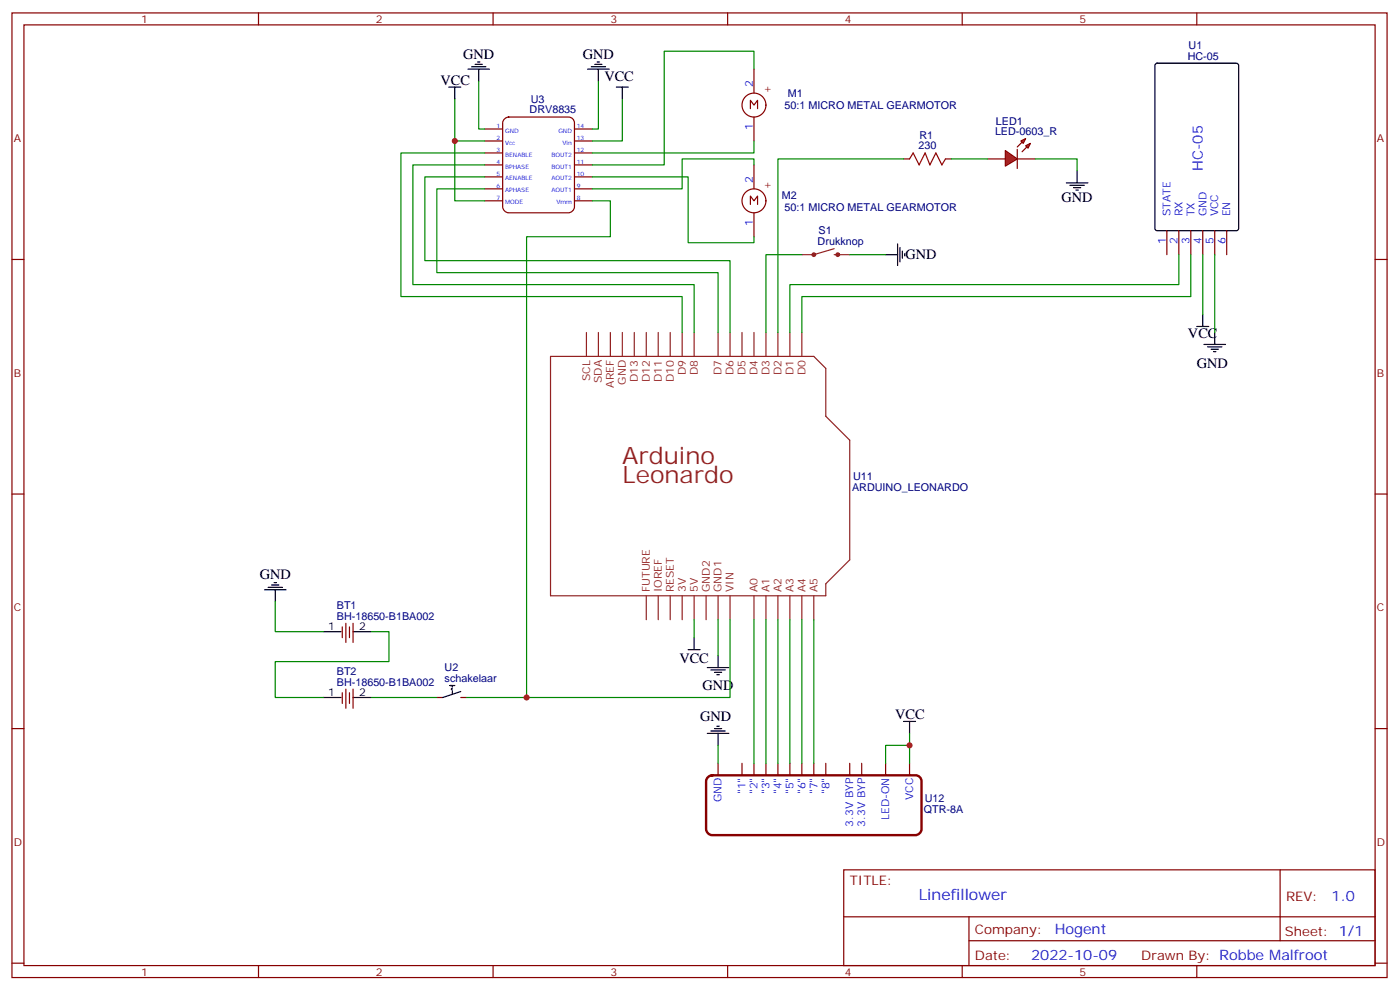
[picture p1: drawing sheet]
<svg xmlns="http://www.w3.org/2000/svg" width="413mm" height="292mm" viewBox="0 0 413 292" stroke-linecap="round" stroke-linejoin="round" font-family="sans-serif">
<g fill="none" stroke="#870000" stroke-width=".35">
<path d="M3.5 3.8h405.4v284.3h-405.4zM7.1 7.3h398.2v277.3h-398.2zM76.2 3.8v3.5M145.3 3.8v3.5M214.5 3.8v3.5M283.6 3.8v3.5M352.8 3.8v3.5M142.9 38h5.3M148.8 35l1.1-.5h17.7a1.76 1.76 0 0 1 1.7 1.8v24.7a1.89 1.89 0 0 1-1.7 1.7h-17.7a1.89 1.89 0 0 1-1.7-1.7v-24.7zM169.3 38h5.3M221.2 32v-2.4l1 1.4 1.1-1.4v2.4M222.2 20.4v7"/>
<path d="M222.2 34.5v7.1M142.9 41.6h5.3M142.9 45.1h5.3M142.9 48.6h5.3M142.9 52.1h5.3M142.9 55.7h5.3M142.9 59.2h5.3M169.3 41.6h5.3M169.3 45.1h5.3M169.3 48.6h5.3M169.3 52.1h5.3M169.3 55.7h5.3"/>
<path d="M169.3 59.2h5.3M222.2 48.6v7.1M266.3 46.8h1.8M278.7 46.8h1.8M3.5 76.5h3.6M221.2 60.3v-2.5l1 1.4 1.1-1.4v2.5M222.2 62.7v7.1M344 68v7.1M347.5 68v7.1M351 68v7.1M354.5 68v7.1M358.1 68v7.1"/>
<path d="M361.6 68v7.1M405.3 76.5h3.6M3.5 145.6h3.6M405.3 145.6h3.6M100.9 184.8v3.2M102 183.7v5.7M103 184.8v3.2M104.1 183.7v5.7M3.5 214.8h3.6M100.9 204.2v3.2M102 203.1v5.7M103 204.2v3.2"/>
<path d="M104.1 203.1v5.7M128.8 205.6h1.7M135.8 205.6h1.8M405.3 214.8h3.6M211.7 225v3.5M218.7 225v3.5M222.2 225v3.5M225.8 225v3.5M229.3 225v3.5M232.8 225v3.5M236.4 225v3.5M239.9 225v3.5"/>
<path d="M243.4 225v3.5M250.5 225v3.5M254 225v3.5M261.1 225v3.5M268.1 225v3.5M248.7 256.4h156.6v28.2h-156.6zM377.3 256.4v20.9M248.7 270.2h156.5M285.6 277.3h119.6M285.6 270.2v14.2M3.5 283.9h3.6M76.2 284.6v3.5"/>
<path d="M145.3 284.6v3.5M214.5 284.6v3.5M283.6 284.6v3.5M352.8 284.6v3.5M405.3 283.9h3.6"/>
<circle cx="222.2" cy="31" r="3.5"/>
<circle cx="222.2" cy="59.2" r="3.5"/>
</g>
<g fill="none" stroke="#8c2424" stroke-width=".35">
<path d="M245.9 73.3l-6 1.8h-3.5M245.9 75.1h4.6M172.9 98v7.1M176.4 98v7.1M179.9 98v7.1M183.4 98v7.1M187 98v7.1M190.5 98v7.1M194 98v7.1M197.6 98v7.1M201.1 98v7.1M204.6 98v7.1"/>
<path d="M211.7 98v7.1M215.2 98v7.1M218.7 98v7.1M222.2 98v7.1M225.8 98v7.1M229.3 98v7.1M232.8 98v7.1M236.4 98v7.1M162.3 105.1h77.6l3.5 3.5v14.1l7.1 7.1v35.2l-7.1 7.1v3.5h-81.1zM190.5 175.6v7.1M194 175.6v7.1M197.6 175.6v7.1"/>
<path d="M201.1 175.6v7.1M204.6 175.6v7.1M208.1 175.6v7.1M211.7 175.6v7.1M215.2 175.6v7.1M222.2 175.6v7.1M225.8 175.6v7.1M229.3 175.6v7.1M232.8 175.6v7.1M236.4 175.6v7.1M239.9 175.6v7.1"/>
</g>
<path d="M208.7 229l1.2-.5h60a1.76 1.76 0 0 1 1.7 1.8v14.1a1.89 1.89 0 0 1-1.7 1.8h-60a1.89 1.89 0 0 1-1.8-1.8v-14.1z" fill="none" stroke="#870000" stroke-width=".71"/>
<g fill="none" stroke="#000" stroke-width=".35">
<path d="M139 19.7h4.2M140.1 19h2.1M140.8 18.3h.7M174.3 19.7h4.2M175.3 19h2.1M176 18.3h.7M340.7 18.8l.4-.2h23.3l.7 .5v48.2l-.4 .7h-23.6l-.6-.4-.1-48.3zM132.3 25.7h3.5M134.1 25.7v3.5M137.9 20.4h6.4M141.1 20.4v3.5M173.2 20.4h6.4"/>
<path d="M176.4 20.4v3.5M181.7 25.7h3.5M183.4 25.7v3.5M261.1 75.1h3.5M264.6 71.9v6.3M265.3 73v4.2M266 74v2.1M266.7 74.7v.7M352.8 96.2h3.5M354.5 92.7v3.5M358.1 98v3.5M354.9 101.5h6.3"/>
<path d="M356 102.2h4.2M357 102.9h2.1M357.7 103.6h.7M78 173.8h6.3M79 173.1h4.3M80.1 172.4h2.1M80.8 171.7h.7M81.1 173.8v3.6M95.2 186.2h5.3M104.1 186.2h5.3M202.8 191.5h3.6M204.6 188v3.5"/>
<path d="M208.5 196.8h6.3M209.5 197.5h4.3M210.6 198.2h2.1M211.3 198.9h.7M211.7 193.3v3.5M95.2 205.6h5.3M104.1 205.6h5.3M133.3 202.8l-.3 .3 .3 .4M133.3 203.8v.7M134.1 202.1h-1.5h.7v.3M135.8 203.8l-5.3 1.8M208.5 216.2h6.3"/>
<path d="M209.5 215.5h4.3M210.6 214.8h2.1M211.3 214.1h.7M211.7 216.2v3.5M266.3 212.7h3.6M268.1 212.7v3.5"/>
</g>
<g fill="none" stroke="#008700" stroke-width=".35">
<path d="M134.1 29.2v12.4h8.8M141.1 23.9v14.1h1.8M176.4 23.9v14.1h-1.8M183.4 29.2v12.4h-8.8M134.1 41.6v17.6h8.8M142.9 55.7h-14.1v24.7h82.9v17.6M142.9 52.1h-17.7v24.7h90v21.2M142.9 48.6h-21.2v35.3h82.9v14.1M142.9 45.1h-24.7v42.3h82.9v10.6M174.6 59.2h5.3v10.6h-24.7v135.8M236.4 75.1h-10.6v22.9M250.5 75.1h10.6"/>
<path d="M347.5 75.1v8.8h-114.7v14.1M351 75.1v12.3h-114.6v10.6M354.5 75.1v17.6M358.1 75.1v22.9M81.1 177.4v8.8h14.1M109.4 186.2h5.3v8.8h-33.6v10.6h14.1M204.6 182.7v5.3M211.7 182.7v10.6M215.2 182.7v22.9h-77.6M222.2 182.7v42.3M225.8 182.7v42.3M229.3 182.7v42.3"/>
<path d="M232.8 182.7v42.3M236.4 182.7v42.3M239.9 182.7v42.3M109.4 205.6h19.4M211.7 219.7v5.3M268.1 219.7h-7v5.3M268.1 216.2v8.8"/>
</g>
<g fill="none" stroke="#8c2424" stroke-width=".71">
<circle cx="239.9" cy="75.1" r=".35"/>
<circle cx="246.9" cy="75.1" r=".35"/>
</g>
<path d="M268.1 46.8l1.1-1.7 1.7 3.5 1.8-3.5 1.4 3.5 1.8-3.5 1.7 3.5 1.1-1.8" fill="none" stroke="#a10000" stroke-width=".35"/>
<g fill="#f00" stroke="#870000" stroke-width=".35">
<path d="M296.3 44.4l3.6 2.4-3.6 2.2z"/>
<path d="M299.9 44v5.7z"/>
</g>
<g fill="#870000" stroke="#870000" stroke-width=".35">
<path d="M299.9 43.3l1.4-1.4z"/>
<path d="M302.7 43.3l-1.4 1.4z"/>
</g>
<g fill="#f00" stroke="#870000" stroke-width=".35">
<path d="M300.9 41.6l1.4-.7-.7 1.4z"/>
<path d="M302.3 43l1.4-.7-.7 1.4z"/>
</g>
<path d="M291 46.8h5.3M299.9 46.8h5.3" fill="none" stroke="#870000" stroke-width=".35"/>
<path d="M314.3 53.9h6.4M315.4 54.6h4.2M316.4 55.3h2.2M317.1 56h.8M317.5 50.4v3.5" fill="none" stroke="#000" stroke-width=".35"/>
<path d="M222.2 20.4v-5.3h-26.4v33.5h-21.2M174.6 52.1h28.2v19.4h19.4v-1.7M222.2 48.6v-1.8h-21.1v8.9h-26.5M222.2 41.6v3.5h-47.6M266.3 46.8h-37v51.2M280.5 46.8h10.5M305.2 46.8h12.3v3.6" fill="none" stroke="#008700" stroke-width=".35"/>
<g fill="#c00">
<circle cx="268.1" cy="219.7" r=".88"/>
<circle cx="134.1" cy="41.6" r=".88"/>
<circle cx="155.2" cy="205.6" r=".88"/>
</g>
<g font-size="7.1" fill="#8d2323">
<text x="183.4" y="136.8">Arduino</text>
<text x="183.5" y="142.5">Leonardo</text>
</g>
<text font-size="4.6" fill="#00f" x="270.8" y="265.4">Linefillower</text>
<g font-size="4.2">
<text x="136.5" y="17.3">GND</text>
<text x="171.8" y="17.3">GND</text>
<text x="178.2" y="23.9">VCC</text>
<text x="129.8" y="25">VCC</text>
<text x="312.9" y="59.5">GND</text>
<text x="266.9" y="76.5">GND</text>
<text x="350.2" y="99.5">VCC</text>
<text x="352.8" y="108.6">GND</text>
<text x="76.6" y="170.6">GND</text>
<text x="200.3" y="195.3">VCC</text>
<text x="207.1" y="203.5">GND</text>
<text x="206.4" y="212.7">GND</text>
<text x="263.9" y="211.9">VCC</text>
</g>
<g font-size="4.2" fill="#00f">
<text x="354.5" y="50.4" transform="rotate(-90 354.5 50.4)">HC-05</text>
<text x="392.5" y="265.7">1.0</text>
<text x="310.9" y="275.2">Hogent</text>
<text x="304" y="283">2022-10-09</text>
</g>
<g font-size="3.9" fill="#800">
<text x="250.5" y="261">TITLE:</text>
<text x="379.1" y="265.7">REV:</text>
<text x="287.4" y="275.2">Company:</text>
<text x="378.7" y="275.8">Sheet: 1/1</text>
<text x="287.4" y="282.9">Date:</text>
<text x="336.4" y="282.9">Drawn By: Robbe Malfroot</text>
</g>
<g font-size="3.2" fill="#800">
<text x="41.6" y="6.8">1</text>
<text x="110.8" y="6.8">2</text>
<text x="179.9" y="6.8">3</text>
<text x="249.1" y="6.8">4</text>
<text x="318.2" y="6.8">5</text>
<text x="225.1" y="27.1">+</text>
<text x="4.1" y="41.9">A</text>
<text x="405.9" y="41.9">A</text>
<text x="225.1" y="55.3">+</text>
<text x="4.1" y="111.1">B</text>
<text x="405.9" y="111.1">B</text>
<text x="4.1" y="180.2">C</text>
<text x="405.9" y="180.2">C</text>
<text x="4.1" y="249.3">D</text>
<text x="405.9" y="249.3">D</text>
<text x="41.6" y="287.6">1</text>
<text x="110.8" y="287.6">2</text>
<text x="179.9" y="287.6">3</text>
<text x="249.1" y="287.6">4</text>
<text x="318.2" y="287.6">5</text>
</g>
<g font-size="3.2" fill="#000080">
<text x="350.1" y="17.6">HC-05</text>
<text x="350.4" y="14.5">U1</text>
<text x="232.2" y="28.7">M1</text>
<text x="156.1" y="33.4">DRV8835</text>
<text x="156.4" y="30.3">U3</text>
<text x="231.3" y="32.2">50:1 MICRO METAL GEARMOTOR</text>
<text x="271" y="41">R1</text>
<text x="293.3" y="39.8">LED-0603_R</text>
<text x="293.6" y="36.8">LED1</text>
<text x="270.7" y="44">230</text>
<text x="230.4" y="58.7">M2</text>
<text x="231.3" y="62.2">50:1 MICRO METAL GEARMOTOR</text>
<text x="241.3" y="69">S1</text>
<text x="241" y="72.2">Drukknop</text>
<text x="251.5" y="141.6">U11</text>
<text x="251.2" y="144.6">ARDUINO_LEONARDO</text>
<text x="99.3" y="179.5">BT1</text>
<text x="99.3" y="182.7">BH-18650-B1BA002</text>
<text x="131.1" y="197.9">U2</text>
<text x="99.3" y="202.1">BH-18650-B1BA002</text>
<text x="99.3" y="198.9">BT2</text>
<text x="131.1" y="201">schakelaar</text>
<text x="272.3" y="239.5">QTR-8A</text>
<text x="272.6" y="236.5">U12</text>
</g>
<g font-size="3.2" fill="#00f">
<text x="221.9" y="25.7" transform="rotate(-90 221.9 25.7)">2</text>
<text x="221.9" y="38.3" transform="rotate(-90 221.9 38.3)">1</text>
<text x="221.9" y="53.9" transform="rotate(-90 221.9 53.9)">2</text>
<text x="345" y="63.8" transform="rotate(-90 345 63.8)">STATE</text>
<text x="348.5" y="63.8" transform="rotate(-90 348.5 63.8)">RX</text>
<text x="352.1" y="63.8" transform="rotate(-90 352.1 63.8)">TX</text>
<text x="355.6" y="63.8" transform="rotate(-90 355.6 63.8)">GND</text>
<text x="359.1" y="63.8" transform="rotate(-90 359.1 63.8)">VCC</text>
<text x="362.7" y="63.8" transform="rotate(-90 362.7 63.8)">EN</text>
<text x="221.9" y="66.5" transform="rotate(-90 221.9 66.5)">1</text>
<text x="343.6" y="71.8" transform="rotate(-90 343.6 71.8)">1</text>
<text x="347.1" y="71.8" transform="rotate(-90 347.1 71.8)">2</text>
<text x="350.7" y="71.8" transform="rotate(-90 350.7 71.8)">3</text>
<text x="354.2" y="71.8" transform="rotate(-90 354.2 71.8)">4</text>
<text x="357.7" y="71.8" transform="rotate(-90 357.7 71.8)">5</text>
<text x="361.2" y="71.8" transform="rotate(-90 361.2 71.8)">6</text>
<text x="212.7" y="236.5" transform="rotate(-90 212.7 236.5)">GND</text>
<text x="219.8" y="234.2" transform="rotate(-90 219.8 234.2)">&quot;1&quot;</text>
<text x="223.3" y="234.2" transform="rotate(-90 223.3 234.2)">&quot;2&quot;</text>
<text x="226.8" y="234.2" transform="rotate(-90 226.8 234.2)">&quot;3&quot;</text>
<text x="230.4" y="234.2" transform="rotate(-90 230.4 234.2)">&quot;4&quot;</text>
<text x="233.9" y="234.2" transform="rotate(-90 233.9 234.2)">&quot;5&quot;</text>
<text x="237.4" y="234.2" transform="rotate(-90 237.4 234.2)">&quot;6&quot;</text>
<text x="240.9" y="234.2" transform="rotate(-90 240.9 234.2)">&quot;7&quot;</text>
<text x="244.5" y="234.2" transform="rotate(-90 244.5 234.2)">&quot;8&quot;</text>
<text x="269.2" y="235.8" transform="rotate(-90 269.2 235.8)">VCC</text>
<text x="251.5" y="243.7" transform="rotate(-90 251.5 243.7)">3.3V BYP</text>
<text x="255.1" y="243.7" transform="rotate(-90 255.1 243.7)">3.3V BYP</text>
<text x="262.1" y="241.8" transform="rotate(-90 262.1 241.8)">LED-ON</text>
</g>
<g font-size="3.2" fill="#8d2323">
<text x="173.9" y="112.3" transform="rotate(-90 173.9 112.3)">SCL</text>
<text x="177.4" y="112.9" transform="rotate(-90 177.4 112.9)">SDA</text>
<text x="184.5" y="113.4" transform="rotate(-90 184.5 113.4)">GND</text>
<text x="188" y="112.6" transform="rotate(-90 188 112.6)">D13</text>
<text x="191.6" y="112.6" transform="rotate(-90 191.6 112.6)">D12</text>
<text x="195.1" y="112.6" transform="rotate(-90 195.1 112.6)">D11</text>
<text x="198.6" y="112.6" transform="rotate(-90 198.6 112.6)">D10</text>
<text x="202.1" y="110.6" transform="rotate(-90 202.1 110.6)">D9</text>
<text x="205.7" y="110.6" transform="rotate(-90 205.7 110.6)">D8</text>
<text x="212.7" y="110.6" transform="rotate(-90 212.7 110.6)">D7</text>
<text x="216.3" y="110.6" transform="rotate(-90 216.3 110.6)">D6</text>
<text x="219.8" y="110.6" transform="rotate(-90 219.8 110.6)">D5</text>
<text x="223.3" y="110.6" transform="rotate(-90 223.3 110.6)">D4</text>
<text x="226.8" y="110.6" transform="rotate(-90 226.8 110.6)">D3</text>
<text x="230.4" y="110.6" transform="rotate(-90 230.4 110.6)">D2</text>
<text x="233.9" y="110.6" transform="rotate(-90 233.9 110.6)">D1</text>
<text x="237.4" y="110.6" transform="rotate(-90 237.4 110.6)">D0</text>
<text x="181" y="114.3" transform="rotate(-90 181 114.3)">AREF</text>
<text x="191.6" y="174.6" transform="rotate(-90 191.6 174.6)">FUTURE</text>
<text x="195.1" y="174.6" transform="rotate(-90 195.1 174.6)">IOREF</text>
<text x="198.6" y="174.6" transform="rotate(-90 198.6 174.6)">RESET</text>
<text x="202.1" y="174.6" transform="rotate(-90 202.1 174.6)">3V</text>
<text x="205.7" y="174.6" transform="rotate(-90 205.7 174.6)">5V</text>
<text x="209.2" y="174.6" transform="rotate(-90 209.2 174.6)">GND2</text>
<text x="212.7" y="174.6" transform="rotate(-90 212.7 174.6)">GND1</text>
<text x="216.3" y="174.6" transform="rotate(-90 216.3 174.6)">VIN</text>
<text x="223.3" y="174.6" transform="rotate(-90 223.3 174.6)">A0</text>
<text x="226.8" y="174.6" transform="rotate(-90 226.8 174.6)">A1</text>
<text x="230.4" y="174.6" transform="rotate(-90 230.4 174.6)">A2</text>
<text x="233.9" y="174.6" transform="rotate(-90 233.9 174.6)">A3</text>
<text x="237.4" y="174.6" transform="rotate(-90 237.4 174.6)">A4</text>
<text x="240.9" y="174.6" transform="rotate(-90 240.9 174.6)">A5</text>
</g>
<g font-size="3.2">
<text x="96.8" y="185.8">1</text>
<text x="105.8" y="185.8">2</text>
<text x="96.8" y="205.2">1</text>
<text x="105.8" y="205.2">2</text>
</g>
<g font-size="1.8" fill="#00f">
<text x="146.3" y="37.7">1</text>
<text x="146.3" y="41.2">2</text>
<text x="148.9" y="39.1">GND</text>
<text x="164.6" y="39.1">GND</text>
<text x="170" y="41.2">13</text>
<text x="170" y="37.7">14</text>
<text x="146.3" y="44.7">3</text>
<text x="148.9" y="42.6">Vcc</text>
<text x="148.9" y="46.1">BENABLE</text>
<text x="162.5" y="46.1">BOUT2</text>
<text x="165.8" y="42.6">Vin</text>
<text x="170" y="44.7">12</text>
<text x="146.3" y="48.3">4</text>
<text x="146.3" y="51.8">5</text>
<text x="148.9" y="49.7">BPHASE</text>
<text x="148.9" y="53.2">AENABLE</text>
<text x="162.5" y="49.7">BOUT1</text>
<text x="162.5" y="53.2">AOUT2</text>
<text x="170" y="51.8">10</text>
<text x="170" y="48.3">11</text>
<text x="146.3" y="55.3">6</text>
<text x="146.3" y="58.8">7</text>
<text x="148.9" y="56.7">APHASE</text>
<text x="162.5" y="56.7">AOUT1</text>
<text x="170" y="58.8">8</text>
<text x="170" y="55.3">9</text>
<text x="148.9" y="60.3">MODE</text>
<text x="164" y="60.3">Vmm</text>
</g>
</svg>
